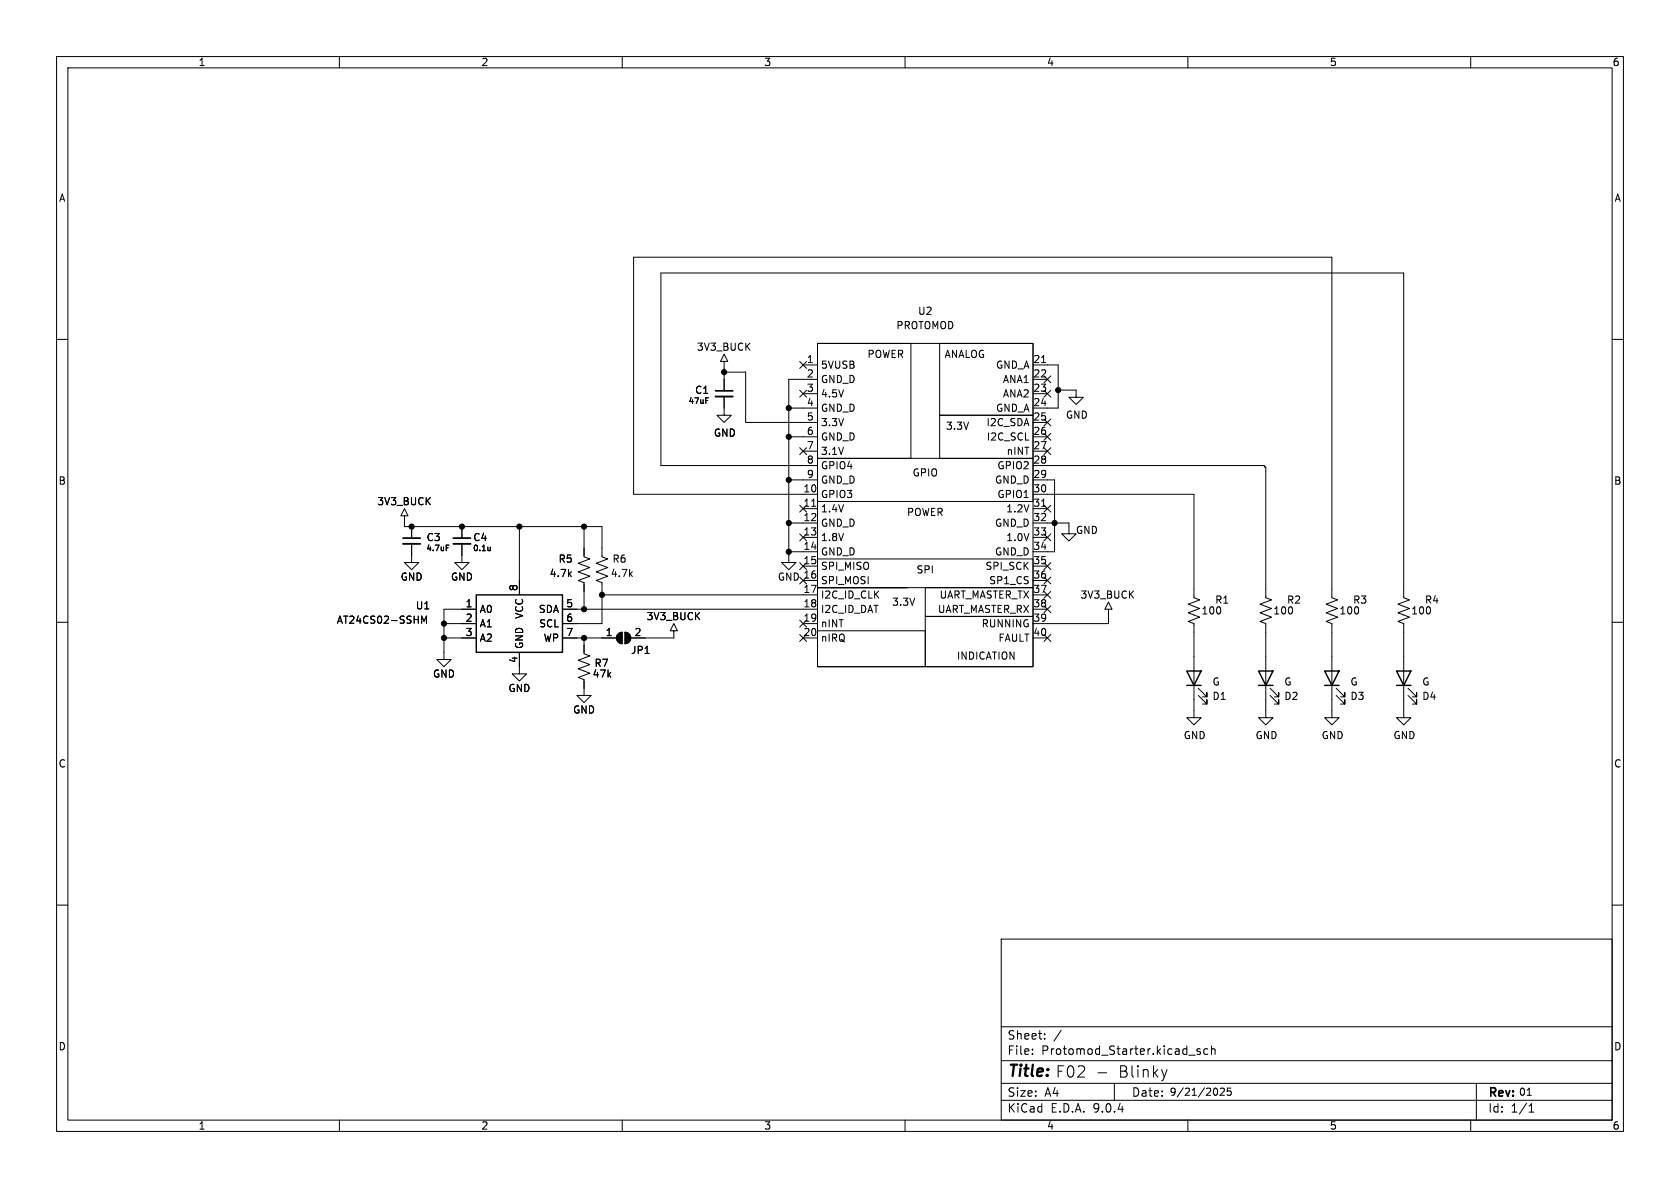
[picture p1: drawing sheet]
<svg xmlns="http://www.w3.org/2000/svg" width="297mm" height="210mm" viewBox="0 0 297 210" stroke-linecap="round" stroke-linejoin="round" font-family="sans-serif">
<g fill="none" stroke="#000" stroke-width=".18">
<path d="M10 10h277v190h-277zM12 12h273v186h-273zM60 10v2M110 10v2M160 10v2M210 10v2M260 10v2M10 60h2M128 70.1v3.3h1.3l-1.3 1.3-1.3-1.3h1.3M128 63.9h.7l-.7-1.3-.6 1.3h.6v5.2M128 65.8h3.8v8.9h12.7M139.4 72.1h5.1"/>
<path d="M139.4 77.2h5.1M141.4 69l1.2 1.2M141.4 79.1l1.2 1.3M141.4 63.9l1.2 1.2M142 64.5h2.5M142 69.6h2.5M142 79.8h2.5M142.6 69l-1.2 1.2M142.6 79.1l-1.2 1.3M142.6 63.9l-1.2 1.2M144.5 60.7h16.5v20.3h-16.5zM144.5 60.7h38.1v57.2h-38.1z"/>
<path d="M144.5 67.1h-5.1v32.3h1.3l-1.3 1.3-1.2-1.3h1.2M166.1 60.7h16.5v12.7h-16.5zM166.1 73.4h16.5v7.6h-16.5zM182.6 64.5h4.5v7.6h-4.5M182.6 67.1h2.6M182.6 69.6h2.6M182.6 74.7h2.6M182.6 77.2h2.6M182.6 79.8h2.6M184.1 64.1h.8M184.6 66.4l1.2 1.3M184.6 69l1.2 1.2"/>
<path d="M184.6 79.1l1.2 1.3M184.6 76.6l1.2 1.2M184.6 74.1l1.2 1.2M185.8 66.4l-1.2 1.3M185.8 69l-1.2 1.2M185.8 79.1l-1.2 1.3M185.8 76.6l-1.2 1.2M185.8 74.1l-1.2 1.2M187.1 69h3.1v1.2h1.3l-1.3 1.3-1.2-1.3h1.2M285 60h2M71.5 91.2h.6l-.6-1.3-.6 1.3h.6v1.9h34.9v5.3l1 .4-2 .8 2 .7-2 .8 2 .8-2 .7 1 .4v7.2h-7M72.8 96.1v3.3h1.2l-1.2 1.3-1.3-1.3h1.3"/>
<path d="M72.8 93.1v2M78.9 96.4h.5M81.7 96.1v3.3h1.2l-1.2 1.3-1.3-1.3h1.3M81.7 93.1v2M86.7 96.7v.7M86.7 97.3l-.2 .1M91.8 93.1v12.1M103.3 93.1v5.3l1 .4-2.1 .8 2.1 .7-2.1 .8 2.1 .8-2.1 .7 1.1 .4v4.7M139.4 84.8h5.1M139.4 92.5h5.1M139.4 97.5h5.1M141.4 89.3l1.2 1.2"/>
<path d="M141.4 94.4l1.2 1.2M141.4 99.5l1.2 1.2M142 89.9h2.5M142 95h2.5M142.6 89.3l-1.2 1.2M142.6 94.4l-1.2 1.2M142.6 99.5l-1.2 1.2M143.5 89.5h.7M144.5 81h38.1v7.6h-38.1zM144.5 98.8h38.1v5.1h-38.1zM144.5 87.4h-32.5v-41.9h123.5v60.2l1 .3-2.1 .8 2.1 .8-2.1 .7 2.1 .8-2.1 .8 1.1 .3v16.7h1.2l-1.2 1.2-1.3-1.2h1.3M144.5 82.3h-27.7v-34h131.4v57.4l1 .3-2.1 .8 2.1 .8-2.1 .7 2.1 .8-2.1 .8 1.1 .3v16.7h1.2l-1.2 1.2-1.3-1.2h1.3"/>
<path d="M182.6 82.3h40.9v.3h.3v23.1l1 .3-2 .8 2 .8-2 .7 2 .8-2 .8 1 .3v16.7h1.2l-1.2 1.2-1.3-1.2h1.3M182.6 92.5h6.4v1.9h1.2l-1.2 1.2-1.3-1.2h1.3M182.6 87.4h28.5v18.3l1 .3-2 .8 2 .8-2 .7 2 .8-2 .8 1 .3v16.7h1.2l-1.2 1.2-1.3-1.2h1.3M182.6 84.8h3.8v12.7h-3.8M182.6 89.9h2.6M182.6 95h2.6M184.1 89.5h.8M184.6 89.3l1.2 1.2M184.6 99.5l1.2 1.2M184.6 94.4l1.2 1.2M185.8 89.3l-1.2 1.2M185.8 99.5l-1.2 1.2"/>
<path d="M185.8 94.4l-1.2 1.2M10 110h2M74.5 110.2v-1.3l.5 .9 .4-.9v1.3M78.5 110.2h5.7M78.5 112.8h5.7M84.2 107.7h-5.7v8.9h1.3l-1.3 1.3-1.3-1.3h1.3M91.8 115.3v3.8h1.3l-1.3 1.3-1.2-1.3h1.2M99.4 107.7h45.1M99.4 112.8h9.6M103.3 112.8v2.8l1 .4-2.1 .7 2.1 .8-2.1 .7 2.1 .8-2.1 .8 1.1 .3v2.8h1.2l-1.2 1.3-1.3-1.3h1.3M106.4 105.2h38.1M109.3 112.1l.7-.3v2a1.01 1.01 0 0 1-.9-.6 1.01 1.01 0 0 1 .2-1.1z"/>
<path d="M110.5 111.8a1.02 1.02 0 0 1 1 1 1.02 1.02 0 0 1-1 1zM119.1 111.5h.7l-.7-1.3-.6 1.3h.6v1.3h-7.6M141.4 102l1.2 1.2M141.4 109.6l1.2 1.2M141.4 112.2l1.2 1.2M142 110.2h2.5M142 112.8h2.5M142 100.1h2.5M142 102.6h2.5M142.6 102l-1.2 1.2M142.6 109.6l-1.2 1.2M142.6 112.2l-1.2 1.2"/>
<path d="M144.5 111.5h19.1v6.4h-19.1zM144.5 103.9h15.9zM163.6 103.9h19v5.1h-19zM163.6 109h19v8.9h-19zM182.6 107.7h2.6M182.6 112.8h2.6M182.6 100.1h2.6M182.6 102.6h2.6M182.6 105.2h2.6M184.6 104.5l1.2 1.3M184.6 102l1.2 1.2M184.6 112.2l1.2 1.2"/>
<path d="M184.6 107.1l1.2 1.2M185.8 104.5l-1.2 1.3M185.8 102l-1.2 1.2M185.8 112.2l-1.2 1.2M185.8 107.1l-1.2 1.2M196 107.7h.6l-.6-1.3-.7 1.3h.7v2.5h-13.4M285 110h2M211.8 122.9l1.6 1.6v-.8v.8h-.8M211.8 121.7l1.6 1.5v-.8v.8h-.8M224.5 122.9l1.6 1.6v-.8v.8h-.8M224.5 121.7l1.6 1.5v-.8v.8h-.8M236.2 122.9l1.5 1.6v-.8v.8h-.7"/>
<path d="M236.2 121.7l1.5 1.5v-.8v.8h-.7M248.9 122.9l1.5 1.6v-.8v.8h-.7M248.9 121.7l1.5 1.5v-.8v.8h-.7M10 160h2M177 166h108v32h-108zM285 160h2M60 198v2M110 198v2M160 198v2M177 194.5h108M177 191.5h108M177 187.5h108"/>
<path d="M177 181.5h108M182.5 186.3v.1M182.5 185.5v.1M184.7 183.6v.1M184.7 182.8v.1M187.6 182.1l-1.3 2M194.1 189.6h1.5M197 191.5v3M206.3 189.1l-.5 1.3M210 198v2M210.2 186.5h1.1M212.2 185.5l-.4-.1-.2 .2 .1 .2 .5 .2v.3h-.6"/>
<path d="M213.5 185.5l-.4-.1-.3 .3v.4l.2 .2h.5M214.2 185.5l.2-.1 .3 .1 .1 .9M214.2 184.9v1.5M215.1 192.4l.1 .4-.1 .8M215.7 192.5l.5-.1 .3 .3-.8 .9h.8M217.6 192.4h-.6l-.1 .6 .2-.2 .4 .1 .2 .2-.1 .4-.2 .1-.5-.1M260 198v2M261 191.5v6.5M270 193.6h.7M270.3 196.6h.9M270.3 195.5l.4-.4v1.5"/>
</g>
<path d="M84.2 105.2h15.2v10.1h-15.2zM209.8 118.6h2.5l-1.2 2.6zM222.5 118.6h2.5l-1.2 2.6zM234.2 118.6h2.5l-1.2 2.6zM246.9 118.6h2.5l-1.2 2.6zM209.8 121.2h2.5M222.5 121.2h2.5M234.2 121.2h2.5M246.9 121.2h2.5" fill="none" stroke="#000" stroke-width=".25"/>
<path d="M126.5 69.1h3M71.2 95.1h3.1M80.1 95.1h3.1" fill="none" stroke="#000" stroke-width=".3"/>
<path d="M126.5 70.1h3M71.2 96.1h3.1M80.1 96.1h3.1" fill="none" stroke="#000" stroke-width=".33"/>
<g fill="#000" stroke="#000" stroke-width=".18">
<path d="M109.3 112.1l.7-.3v2a1.01 1.01 0 0 1-.9-.6 1.01 1.01 0 0 1 .2-1.1zM110.5 111.8a1.02 1.02 0 0 1 1 1 1.02 1.02 0 0 1-1 1z"/>
<circle cx="128" cy="65.8" r=".46"/>
<circle cx="139.4" cy="72.1" r=".46"/>
<circle cx="139.4" cy="77.2" r=".46"/>
<circle cx="187.1" cy="69" r=".46"/>
<circle cx="72.8" cy="93.1" r=".46"/>
<circle cx="81.7" cy="93.1" r=".46"/>
<circle cx="91.8" cy="93.1" r=".46"/>
<circle cx="103.3" cy="93.1" r=".46"/>
<circle cx="139.4" cy="84.8" r=".46"/>
<circle cx="139.4" cy="97.5" r=".46"/>
<circle cx="139.4" cy="92.5" r=".46"/>
<circle cx="186.4" cy="92.5" r=".46"/>
<circle cx="78.5" cy="112.8" r=".46"/>
<circle cx="78.5" cy="110.2" r=".46"/>
<circle cx="103.3" cy="107.7" r=".46"/>
<circle cx="103.3" cy="112.8" r=".46"/>
<circle cx="106.4" cy="105.2" r=".46"/>
</g>
<g font-size="2.8">
<text x="178" y="190.9">Title: F02</text>
<text x="197.7" y="190.7">Blinky</text>
</g>
<g font-size="2.1">
<text x="178" y="184">Sheet:</text>
<text x="178" y="186.7">File:</text>
<text x="184.1" y="186.7">Protomod_Starter.kicad_sch</text>
<text x="178" y="196.9">KiCad</text>
<text x="178" y="194.1">Size:</text>
<text x="184.7" y="194.1">A4</text>
<text x="185.7" y="196.9">E.D.A.</text>
<text x="193.3" y="196.9">9.0.4</text>
<text x="200" y="194.1">Date:</text>
<text x="263" y="194.3">Rev:</text>
<text x="263" y="196.9">Id:</text>
<text x="267.1" y="196.9">1/1</text>
</g>
<g font-size="1.8">
<text x="35" y="11.9">1</text>
<text x="85" y="11.9">2</text>
<text x="135" y="11.9">3</text>
<text x="185" y="11.9">4</text>
<text x="235" y="11.9">5</text>
<text x="285" y="11.9">6</text>
<text x="10.3" y="35.9">A</text>
<text x="285.3" y="35.9">A</text>
<text x="158.4" y="58.4">PROTOMOD</text>
<text x="162.2" y="55.9">U2</text>
<text x="123.1" y="62.2">3V3_BUCK</text>
<text x="142.5" y="64.3">1</text>
<text x="145" y="65.4">5VUSB</text>
<text x="153.3" y="63.5">POWER</text>
<text x="166.9" y="63.5">ANALOG</text>
<text x="176" y="65.4">GND_A</text>
<text x="182.6" y="64.3">21</text>
<text x="122.8" y="69.8">C1</text>
<text x="142.5" y="66.8">2</text>
<text x="142.5" y="69.3">3</text>
<text x="142.5" y="71.9">4</text>
<text x="145" y="67.9">GND_D</text>
<text x="145" y="70.5">4.5V</text>
<text x="177.2" y="67.9">ANA1</text>
<text x="177.2" y="70.5">ANA2</text>
<text x="182.6" y="66.8">22</text>
<text x="182.6" y="69.3">23</text>
<text x="182.6" y="71.9">24</text>
<text x="126.1" y="77.4">GND</text>
<text x="142.5" y="74.4">5</text>
<text x="142.5" y="77">6</text>
<text x="145" y="73">GND_D</text>
<text x="145" y="75.5">3.3V</text>
<text x="167.1" y="76.2">3.3V</text>
<text x="174.3" y="75.5">I2C_SDA</text>
<text x="176" y="73">GND_A</text>
<text x="182.6" y="74.4">25</text>
<text x="182.6" y="77">26</text>
<text x="188.3" y="74.2">GND</text>
<text x="142.5" y="79.5">7</text>
<text x="142.5" y="82">8</text>
<text x="145" y="78.1">GND_D</text>
<text x="145" y="80.6">3.1V</text>
<text x="145" y="83.2">GPIO4</text>
<text x="174.4" y="78.1">I2C_SCL</text>
<text x="176.2" y="83.2">GPIO2</text>
<text x="177.9" y="80.6">nINT</text>
<text x="182.6" y="79.5">27</text>
<text x="182.6" y="82">28</text>
<text x="10.3" y="85.9">B</text>
<text x="66.6" y="89.5">3V3_BUCK</text>
<text x="141.9" y="87.1">10</text>
<text x="141.9" y="89.7">11</text>
<text x="142.5" y="84.6">9</text>
<text x="145" y="85.7">GND_D</text>
<text x="145" y="88.2">GPIO3</text>
<text x="161.2" y="84.4">GPIO</text>
<text x="175.8" y="85.7">GND_D</text>
<text x="176.2" y="88.2">GPIO1</text>
<text x="182.6" y="84.6">29</text>
<text x="182.6" y="87.1">30</text>
<text x="182.6" y="89.7">31</text>
<text x="285.3" y="85.9">B</text>
<text x="75.3" y="95.9">C3</text>
<text x="83.6" y="95.9">C4</text>
<text x="141.9" y="92.2">12</text>
<text x="141.9" y="94.7">13</text>
<text x="145" y="90.8">1.4V</text>
<text x="145" y="93.3">GND_D</text>
<text x="145" y="95.9">1.8V</text>
<text x="160.2" y="91.4">POWER</text>
<text x="175.8" y="93.3">GND_D</text>
<text x="177.8" y="90.8">1.2V</text>
<text x="177.8" y="95.9">1.0V</text>
<text x="182.6" y="92.2">32</text>
<text x="182.6" y="94.7">33</text>
<text x="190.1" y="94.6">GND</text>
<text x="98.7" y="99.7">R5</text>
<text x="108.2" y="99.7">R6</text>
<text x="141.9" y="97.3">14</text>
<text x="141.9" y="99.8">15</text>
<text x="145" y="98.4">GND_D</text>
<text x="145" y="100.9">SPI_MISO</text>
<text x="161.9" y="101.6">SPI</text>
<text x="174.1" y="100.9">SPI_SCK</text>
<text x="175.8" y="98.4">GND_D</text>
<text x="182.6" y="97.3">34</text>
<text x="182.6" y="99.8">35</text>
<text x="70.7" y="102.8">GND</text>
<text x="73.4" y="107.9">U1</text>
<text x="79.6" y="102.8">GND</text>
<text x="82.2" y="107.4">1</text>
<text x="91.6" y="104.6" transform="rotate(-90 91.6 104.6)">8</text>
<text x="97.1" y="102.2">4.7k</text>
<text x="100" y="107.4">5</text>
<text x="107.9" y="102.2">4.7k</text>
<text x="137.4" y="102.8">GND</text>
<text x="141.9" y="102.4">16</text>
<text x="141.9" y="104.9">17</text>
<text x="141.9" y="107.4">18</text>
<text x="145" y="103.5">SPI_MOSI</text>
<text x="145" y="106">I2C_ID_CLK</text>
<text x="157.6" y="107.3">3.3V</text>
<text x="166" y="106">UART_MASTER_TX</text>
<text x="174.8" y="103.5">SP1_CS</text>
<text x="182.6" y="102.4">36</text>
<text x="182.6" y="104.9">37</text>
<text x="182.6" y="107.4">38</text>
<text x="190.9" y="106">3V3_BUCK</text>
<text x="214.7" y="106.9">R1</text>
<text x="227.4" y="106.9">R2</text>
<text x="239.1" y="106.9">R3</text>
<text x="251.8" y="106.9">R4</text>
<text x="59.4" y="110.5">AT24CS02-SSHM</text>
<text x="82.2" y="110">2</text>
<text x="82.2" y="112.5">3</text>
<text x="84.7" y="108.6">A0</text>
<text x="84.7" y="111.1">A1</text>
<text x="84.7" y="113.6">A2</text>
<text x="92.7" y="109.5" transform="rotate(-90 92.7 109.5)">VCC</text>
<text x="95.2" y="108.6">SDA</text>
<text x="95.2" y="111.1">SCL</text>
<text x="96" y="113.6">WP</text>
<text x="100" y="110">6</text>
<text x="100" y="112.5">7</text>
<text x="107" y="112.5">1</text>
<text x="112.1" y="112.5">2</text>
<text x="114.2" y="109.8">3V3_BUCK</text>
<text x="141.9" y="110">19</text>
<text x="141.9" y="112.5">20</text>
<text x="145" y="108.6">I2C_ID_DAT</text>
<text x="145" y="111.1">nINT</text>
<text x="145" y="113.6">nIRQ</text>
<text x="165.7" y="108.6">UART_MASTER_RX</text>
<text x="173.4" y="111.1">RUNNING</text>
<text x="176.4" y="113.6">FAULT</text>
<text x="182.6" y="110">39</text>
<text x="182.6" y="112.5">40</text>
<text x="212.3" y="108.8">100</text>
<text x="225" y="108.8">100</text>
<text x="236.7" y="108.8">100</text>
<text x="249.4" y="108.8">100</text>
<text x="76.4" y="120">GND</text>
<text x="91.6" y="117.3" transform="rotate(-90 91.6 117.3)">4</text>
<text x="92.7" y="114.8" transform="rotate(-90 92.7 114.8)">GND</text>
<text x="104.7" y="120">47k</text>
<text x="105" y="118.1">R7</text>
<text x="111.5" y="115.8">JP1</text>
<text x="169.1" y="116.8">INDICATION</text>
<text x="89.8" y="122.5">GND</text>
<text x="214.3" y="123.9">D1</text>
<text x="214.3" y="121.4">G</text>
<text x="227" y="123.9">D2</text>
<text x="227" y="121.4">G</text>
<text x="238.6" y="123.9">D3</text>
<text x="238.6" y="121.4">G</text>
<text x="251.3" y="123.9">D4</text>
<text x="251.3" y="121.4">G</text>
<text x="101.2" y="126.3">GND</text>
<text x="209.2" y="130.9">GND</text>
<text x="221.9" y="130.9">GND</text>
<text x="233.5" y="130.9">GND</text>
<text x="246.2" y="130.9">GND</text>
<text x="10.3" y="135.9">C</text>
<text x="285.3" y="135.9">C</text>
<text x="10.3" y="185.9">D</text>
<text x="285.3" y="185.9">D</text>
<text x="206.7" y="193.9">9/21/2025</text>
<text x="268.4" y="193.9">01</text>
<text x="35" y="199.9">1</text>
<text x="85" y="199.9">2</text>
<text x="135" y="199.9">3</text>
<text x="185" y="199.9">4</text>
<text x="235" y="199.9">5</text>
<text x="285" y="199.9">6</text>
</g>
<g font-size="1.4">
<text x="121.6" y="71.6">47uF</text>
<text x="75.3" y="97.6">4.7uF</text>
<text x="83.5" y="97.6">0.1u</text>
</g>
</svg>
